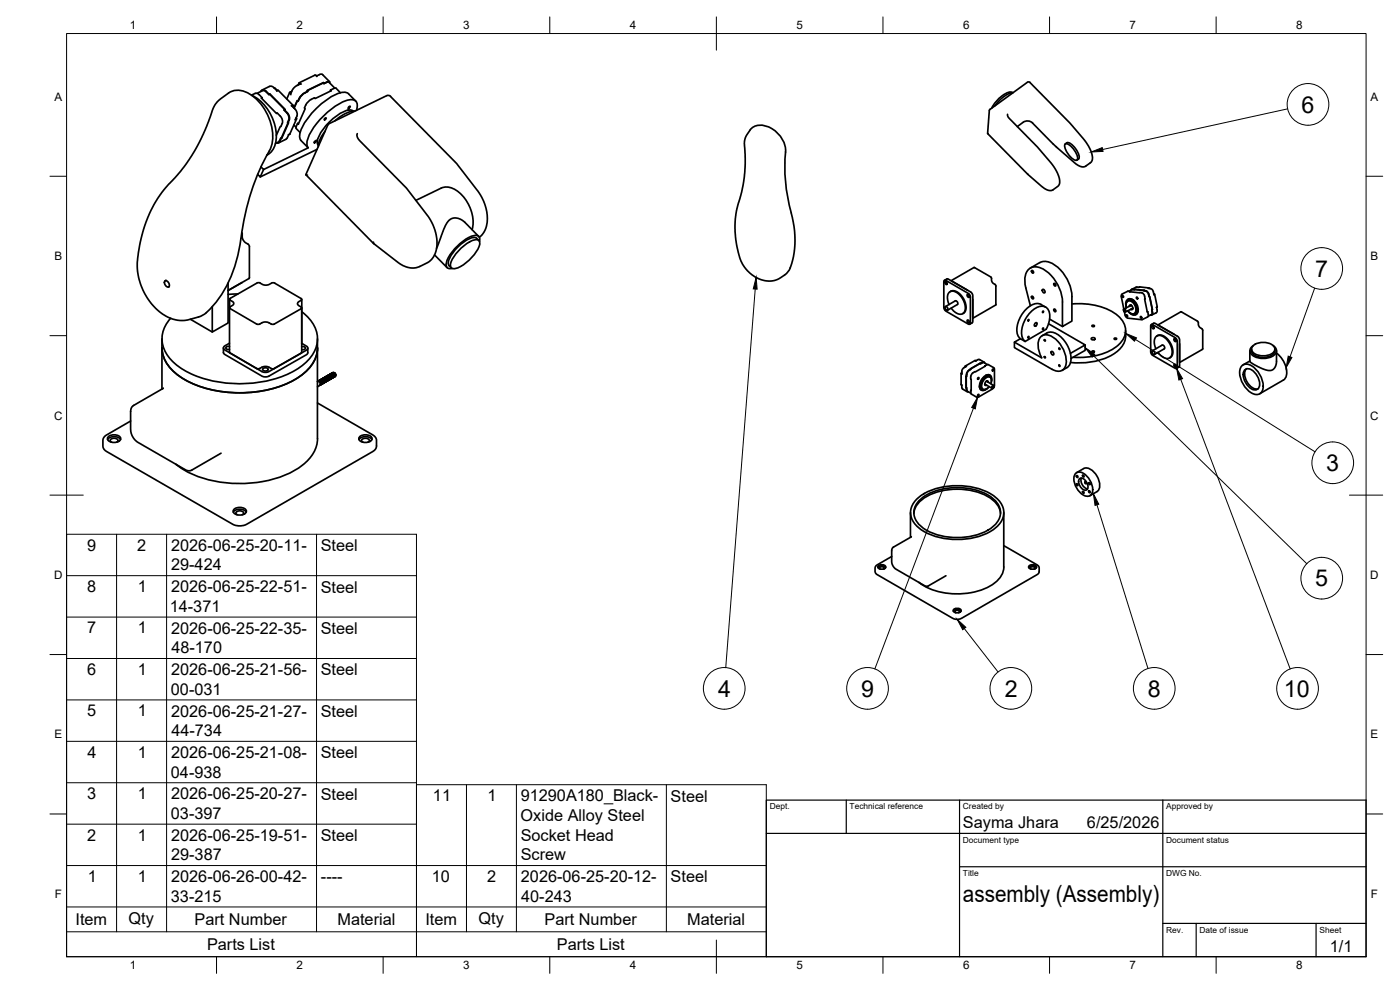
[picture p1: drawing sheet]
<svg xmlns="http://www.w3.org/2000/svg" width="420mm" height="297mm" viewBox="0 0 420 297" stroke-linecap="round" stroke-linejoin="round" font-family="sans-serif">
<!-- layer: Visible -->
<g fill="none" stroke="#000" stroke-width=".51">
<path d="M75.5 28.6l1.3-.6a2.55 2.55 0 0 1 1.9 1.3l-.2 .2M75.6 28.6a13.9 13.9 0 0 1 7 14.6 5.1 5.1 0 0 1-2.5 3.3M77.1 28l1.9-.8a2.32 2.32 0 0 1 1.7 1.2l.1-.1M78.3 27.5v-.1a.88 .88 0 0 1 .8-.5 .88 .88 0 0 1 .8 .5l.9 .9 .2-.1 4.6 4.6-.3 .1a2.77 2.77 0 0 1 1.1 4l.2-.1-2 4.7-.8 1.2-.8 .2M78.7 29.3l-.3 .1 4.6 4.7 .2-.2a2.79 2.79 0 0 1 1.1 4l-.2 .1-1.2 2.6M78.7 27l2.3-1.1 .9 .2 1.2 1.1 .4-.1 4.4 4.5-.1 .4M80.9 28.3l4.5 4.6M81 28.2l-.3 .2M82.3 26.4l.9 .7M83.1 27.2v.1M85.3 32.9a3.2 3.2 0 0 1 1.1 4M86.4 36.9l-1.8 4.6"/>
<path d="M87.4 31.7l1.4 1.3 .4 1v.7l-.7 1.3M87.5 27.6l-.6 .2-.8 1.9M87.5 27.4l-.1 .1M88.2 37.5l.6 .7M88.9 35.4l.1 .3-2 4.5M89.3 30.2l-1 2.3M89.3 37l-.5 1.4 1.3 1.4M89.6 25.3v.1M90.1 25.2l-1.3 .7-.8 .7-.8 1.5 .1 .3M90.1 25.2h.3M90.1 25.2h.1M91.5 27.9l-1.1 .9-1 1.6"/>
<path d="M92.4 27.4l-.9 .5M95 22.8l1.1-.5h.5l2.3 2.2M95.1 23l-.5-.5-4.8 2.3-.3 .7M97 24.9l.3 .1M97 24.8l-4.8 2.4M97.5 35.5l.3-.1a.38 .38 0 0 1-.1 .4 .38 .38 0 0 1-.4 0zM97.6 39.4l-1.6 2.5-.5 2.1M98 24.7l-.8 .4M98 24.7h.7l1.8 1.7M98.4 37.6l-6.6 14.8 .5 .1M98.4 37.5l.2-.3 17.5-8.5h.9l20.1 20.4 6.3 8.2 1.4 2.3 1 2.7 .4 2.5v2.2a6 6 0 0 1-2.4 4.2M98.9 24.9l.1-.3-.4-.2-1.3 .6-.3-.2-4.8 2.3 .2 .3-1.7 1-.7 .7-.6 1.3-.2-.2-1 2.2"/>
<path d="M99.2 27l1.5-.6 1.5 1.4M99.3 27.3l-.1-.3 .2 .2-4.8 2.4-.3-.2-1.7 1-.8 1.1-.4 .9 .2 .2-2.1 4.7-.2-.3 .3 .2M104.4 32.7l.3 .3M104.7 32l.3-.1a.38 .38 0 0 1-.1 .4 .38 .38 0 0 1-.4 0zM106 33.3a3.4 3.4 0 0 0-3.7 .6 16 16 0 0 0-7 8.3v1l.2 .4M106.5 33.3l-1.4 .2-1.5 .6-3.1 2.2M106.8 30.4l-2.2-2.3a4 4 0 0 0-4.3 .5 22.8 22.8 0 0 0-10.2 10.9 2.74 2.74 0 0 0 .2 2.6l2.2 2.3-13.4 6.5-.8-.8M107 33.1a2.1 2.1 0 0 0-.9-3.1 10.1 10.1 0 0 0-7.1 3.1 19.8 19.8 0 0 0-6.9 9.5l.1 1.3 .3 .5M296.4 40l.2 .1M302.4 34.3l.4 1.1 8.5 8.7 4.8 5.7 .9 1.5 .9 2.1 .1 1.5-.5 1-2.1 1.3-1.4-.3-1.2-.8-4.3-3.8-12.1-12.2M303.9 27.8a2.91 2.91 0 0 0-3.1 .9l-2.1 2.1-1.1 1.6M304.1 27.8l-1.2 .3-1.8 1-2.5 2.7"/>
<path d="M305.3 38a4 4 0 0 1 3.2-1.7l1.4 .6 6.6 6.7 6.6 5.7 1.1 .6 1.1 .2 2.3-1.6 .3-1-.2-1.4-.6-1.5-1.6-2.5-4.4-5.2-12.2-12.3-.5 .1-11.4 8.2-.6 7.1M79.1 50.9l-1 2.2-.8-.8M80.1 46.5v.1M80.8 45.3a12.6 12.6 0 0 0-1.2-12.2 10.5 10.5 0 0 0-8.7-6 7.8 7.8 0 0 0-4.7 2.6l-1.1 .9-.9 1.5-3.2 8.2-3.4 6.3-3.2 4.6-5.9 6.6-3.2 5.3-2.5 6.5-.9 4.2-.7 5v1.9l.4 2.7 1.3 3.7 2.4 3.9 2.5 2.5 3 1.8 3.3 .9 2.2-.2 4.3-1.3a28.3 28.3 0 0 0 9.9-14.8 94.6 94.6 0 0 0 2.7-13.9 66.4 66.4 0 0 1 7.6-20.7M83.5 42.7l-.8 .4M84.2 41.5l-.7 1.1M84.5 41.4l-.2 .2M86.6 40.4h.1M86.6 40.4l-.7 1.3-2.3 1.2M86.9 40.2h.1M87 40.2l-.4 .2M91.8 52.5l20.3 20.6"/>
<path d="M94.5 42.4l.3-.1a.38 .38 0 0 1-.1 .4 .38 .38 0 0 1-.5 0zM94.9 42.1l.3 .3M95.1 44.8l-17 8.3M107.2 40.1v.9l.5 .9 14.2 14.4 6.7 8.8 1.3 2.2 .7 1.9 .5 2.4v1.8l-.6 2.8-1.4 2-3.4 1.9-2.2 .3-1.6-.3-1.9-1-7.8-6-.1-.4M132.4 56.5l-7.6 3.6M132.4 56.4a5.6 5.6 0 0 1 6.4 2.4 11.5 11.5 0 0 1 2.9 10.1M308.4 52.2l.1 .1M319.7 43.2a2.49 2.49 0 0 1 2.5 1.5l1.1 2.2a.84 .84 0 0 1-.3 1.2 5.5 5.5 0 0 1-3.5-4.6zM319.7 43.2a1.26 1.26 0 0 1 2.1 .3l1.8 2.4a1.4 1.4 0 0 1-.4 2.2M72.6 69.8l.3 2.1 .5 .7 1 .6M74.4 73.2l.4 .8v9.5l-6.3 3.7 4-2.4M130.4 76.5l3.8 3.8"/>
<path d="M134.8 79.7l.6 .7M137.9 74.9l2.3-1.9a4.4 4.4 0 0 1 3.3-1 1.43 1.43 0 0 1 .3 2 12.9 12.9 0 0 1-7.1 6.6 1.08 1.08 0 0 1-1.2-.2 1.08 1.08 0 0 1-.3-1.1l.9-2.2zM143.7 70.9l-4.4-4.3-1.9-1.1a3.3 3.3 0 0 0-3.9 2.6l-2.5 6.4M143.7 72.2a2.11 2.11 0 0 0-3.2-.4 12.1 12.1 0 0 0-6 7.1l.3 .8M143.9 72.4a1.28 1.28 0 0 0-.2-1.5 1.28 1.28 0 0 0-1.5-.2 14.3 14.3 0 0 0-8.3 8.1 1.28 1.28 0 0 0 .3 1.5 1.28 1.28 0 0 0 1.5 .2M237.5 63.9a52 52 0 0 1-1.7-19.1 8.2 8.2 0 0 0-8.3-7.2 4.7 4.7 0 0 0-3.5 3l-.6 2 .2 3.2a46.4 46.4 0 0 1-2.6 17.4l-.4 4.3 .2 4.3 1.2 5.5 1 2.2 2.3 2.6 1.4 1 1.8 .8 1.6 .4h1.4l1.3-.2 1.3-.7a6.4 6.4 0 0 0 3.8-5.3 28 28 0 0 0-.5-14.2M49.4 84.4l.6-.2 .5 .5 .3 .8-.1 .6h-.5l-.5-.4-.3-.6zM49.8 84.1l-.2 .2M50.8 86l-.2 .1M57.1 95.8l6.6 3.8M68.5 84.9v12l-4.8 2.7v-7.6M68.9 92.3v13.5l8.1 4.8"/>
<path d="M68.9 89.8v2.4M71.4 88.2l-2.9 .1M72.6 84.8h.1M78.1 84.9l.9 .5 .9 .2 2.3-.7 8.2 4.7 .1 .4-.1 .1M78.1 84.9h-1l-8.2 4.8 1.2 1.3-.2 .6-1 .6 .2 .4 7.9 4.6M90.4 92.1l.1 .4-.1 .1-8.1 4.6-.7 .1-1.7-.7-1 .1-1.2 .6-.7-.1M90.4 90.1l-.9 .5-.2 .5 .2 .5 .9 .5M90.6 89.9l-.1 16-8.4 4.8h-.5l-1.7-.8-1 .2-.9 .5M90.6 93.5a9.8 9.8 0 0 1 4.4 10.2 13.8 13.8 0 0 1-7.8 8.1 36.7 36.7 0 0 1-32.1-.8 11.5 11.5 0 0 1-6.5-9.7 9.2 9.2 0 0 1 2.6-5.8M283.4 84.2l.5-.1 7.1 4.3 .2 .6v8l-.2 .3-.4-.1-6.7-3.8-.5-.5-.1-.6zM283.4 84.1l1.1-.4 6.8 3.9 .5 .5 .2 .6v7.8l-.2 .4-.8 .4M283.6 92.3l.1 .5 .4 .3"/>
<path d="M283.6 84.5l.5 .2v.7l-.4-.3zM283.7 92h.4l.3 .4 .1 .5-.2 .2-.6-.4zM283.7 92l3-1.7 .6 .3 .1 .7-3 1.8M284.8 91.4l-.3-1.1-.1-1.4 .3-1 .6-.5h1l1 .5 1.6 1.7 .5 1.2 .3 1.4-.1 1.1-.6 .8-.6 .2-.9-.1-1.2-.8-.8-.9M285.1 87.5l.9-.3 1.1 .3 1.1 .8 1 1.3 .5 1.2 .2 1.6-.2 1-.8 .7M285.6 84.3l4.7 2.8M290.3 88.4l.5 .1v.7l-.4-.2zM290.3 96.1l.5 .1v.7l-.5-.3zM292 89.8v5.6M297.6 83.6l.2 1.1 .9 .7 .2 .4M297.6 83.5l-.3-.4-4.9-2.9-7 4M298.8 91.5l-6.8 4"/>
<path d="M298.9 85.8v5.5M298.9 91.3l-.1 .2M308.6 95.9l.2 .2-.3 .2zM309.2 80.4l2.9-1.6a4.9 4.9 0 0 1 5.4 1.4 12.6 12.6 0 0 1 4.2 8.8v7.3l-2.8 1.7v-7.4a11.9 11.9 0 0 0-7-10.3 3.3 3.3 0 0 0-4.3 3.4l.1 1.8 1.5 6.2M309.6 81.2l.4 .1 .1 .6-.4-.1zM309.6 88.9l.4 .1 .1 .6-.4-.1zM310.6 97l.4-.2 .2 .3-.2 .5-.4 .3-.2-.3zM312.8 86.9l.6 .1 .2 .8-.6-.1zM313 93.4l.1 .2-.2 .2zM313 98.4l.1 .3-.2 .1zM313.8 92.2a4 4 0 0 0-6.1 .8 8.2 8.2 0 0 0-2.2 7.6l.7 1M314.2 99.9l-1.4 .8"/>
<path d="M314.2 99.9a4 4 0 0 1 4.8 1.8 8 8 0 0 1 2.1 7.7l-.9 .9M314.7 97.1l11 6.4-4.5 2.5M315 95.7l3.9 2.3M316.3 92.8l.4 .1 .1 .6-.4-.1zM316.3 85.1l.4 .1 .1 .6-.4-.1zM321.7 91.2a19.3 19.3 0 0 1 13.8 3.5 5.5 5.5 0 0 1-.6 9.4 19.6 19.6 0 0 1-12.9 3.1M327.7 97.7l.5-.1 .3 .2-.5 .2zM337.2 93.1v-.3a.43 .43 0 0 1 .6 .2 .43 .43 0 0 1-.2 .6l-.2-.1M337.3 92.8l.4 .2v.5l-.4-.2zM337.4 92.9l.2 .2v.3l-.3-.2zM337.4 93.5h.1M337.4 93.5l.3 1.3 .6 .6 4.3 .5 2-1-.1-1.3"/>
<path d="M337.5 93l-.1 .2h.2M337.8 99.2a7.4 7.4 0 0 1-5 7.8 21.9 21.9 0 0 1-11.5 1.8M337.9 91.6a1.22 1.22 0 0 1 .7-1.4 1.22 1.22 0 0 1 1.5 .5 2.42 2.42 0 0 1 .4 3.4 1.3 1.3 0 0 1-1.5-.3M338 92.3a1.25 1.25 0 0 1 0-1.5 1.25 1.25 0 0 1 1.5-.4 2.56 2.56 0 0 1 1 3.6 1.47 1.47 0 0 1-2-.7 1.79 1.79 0 0 0 2.8 .8 3.3 3.3 0 0 0-2.1-4.5 1.52 1.52 0 0 0-1.3 2.1l.1 .7M338.8 90.1l-.3 .1M338.8 90.1a2.42 2.42 0 0 1 2.2 1.3 2.42 2.42 0 0 1-.2 2.6l-.4 .2M338.9 91.9v-.2a.68 .68 0 0 1 .9 .3 .68 .68 0 0 1-.3 .9l-.2-.1M339 93.8h.1M339.2 87.5l-.8-.1-1.9 1.1 .8 4.2M339.2 87.6l3.4 .2M339.3 91.6v.2M339.5 91.6l-2.2 1.1"/>
<path d="M339.5 91.6h.1M339.6 91.7l-.3-.1-.3 .2M339.7 92.7h.2M339.9 86.8l3.4 .4a1.56 1.56 0 0 1 1.6 1.8l1 3.9h-.2l.2 1.2-.5 .5M339.9 86.8l-.5 .3M339.9 92.5l-2.1 1.1M340 92.5h-.1M340 92.4l-.2 .3h-.3M340.3 90.2a1.25 1.25 0 0 0-1.3-.5 1.25 1.25 0 0 0-1 1.1M340.4 86.9h-.7l-1 .5M340.6 86.8l-.2 .1M340.6 86.9l3.2 .4"/>
<path d="M341.6 92.8a1.25 1.25 0 0 1-.5 1.4 1.25 1.25 0 0 1-1.4 0M341.8 86.2h.1M342.6 87.8l.6 .4 .3 .7 .8 4.7M343.8 87.3l.8 .7 .3 1M344.6 86.5l.8 .1 .5 .4 .3 1.5M345 89l.9 3.9M345 86.6l-2.9-.5h-1l-1.5 .7M345.3 94.5l.1 .1M345.4 97.5l.6-.1 6.7 3.9 .4 .4 .2 .6v7.9l-.2 .4-7.2-4-.3-.4-.3-.6zM345.5 97.4l1.1-.4 7.2 4.3 .2 .6v8l-.9 .6M345.5 94.4l-.9 .5M345.7 92.9l.1 .7"/>
<path d="M345.7 97.8l.5 .2 .1 .6-.5-.2zM345.8 93.6l-.2 .8M345.8 92.9h-.1M346.3 88.2l.2 .1 .8 3.8-.2 .2 .2 1.1-.3 .4-1.4 .7M347 92.2l.1 .1M347.6 97.6l4.8 2.7M359.3 96.3l-4.8-2.8-7 4M359.4 96.3l.2 .5M359.6 96.8l.3 1.2 .9 .7 .1 .4 .1 5.5M48.6 101.7v15M48.6 104.4a10.9 10.9 0 0 0 5.5 8.7 35.6 35.6 0 0 0 27.9 3.5 19 19 0 0 0 12.5-8.6l.7-2.4 .1-1.2M49 116.4l-9.4 5.7-.4 1.4v5.9l.5 1.4 .7 1.1 1 .8 14.3 8.3 .9 .3 .9-.2 8.8-5.1"/>
<path d="M67.1 104.4v1.4l.3 .5 11.3 6.6 .7 .2 1.3-.2 11.2-6.4 .5-.6v-1.5M68.9 103l-1.7 1-.1 .4 .2 .5 11.3 6.6 .8 .2 1.2-.2 11.5-6.5 .3-.5-.1-.4-1.7-1.1M68.9 103.9l-.7 .1-.4 .3 .3 .5h.8M77 110.6h1M79 110.5l1.1-.1a.49 .49 0 0 1 .4 .7 .49 .49 0 0 1-.8 .2h-.4a.41 .41 0 0 1-.4-.3 .41 .41 0 0 1 .1-.5zM90.6 104l.8 .1 .3 .3-.4 .4-.7 .1M90.6 103.2v.1M95.3 101.7v29.9a11.2 11.2 0 0 1-6.4 9.3 36.2 36.2 0 0 1-33.8 0l-2.4-1.7M95.3 114.5h.1M95.3 114.4v.1M95.4 114.4l.4 .1 .4 .4v.4l-.1 .2v-.4a.71 .71 0 0 0-.7-.7zM95.4 114.4l.7 .4 .1 .7"/>
<path d="M95.4 114.4h.1M95.7 114.3l.2-.1 .5 .3 .2 .5-.2 .3M95.7 114.2l.7 .3 .2 .5-.1 .3M95.7 114.2h.1M95.8 114.2l.3-.1 .5 .4 .2 .5-.3 .3M95.9 114.1h.1M95.9 114.1l.5 .1 .2 .3v.7M96 114.1l.3-.1 .4 .3 .2 .6-.2 .3M96 114.6l.2 .4M96 115.6l-.7 .4M96.1 114l.4 .1 .3 .3v.7M96.1 114l.4-.1 .4 .3 .2 .4-.2 .5"/>
<path d="M96.2 114.5l.2 .4M96.2 115.5h-.1M96.2 113.9h.1M96.2 113.9l.7 .4 .1 .7M96.3 113.9l.3-.1 .4 .3 .2 .5-.2 .4M96.3 115.4l-.1-.8-.7-.3h.4l.4 .4 .1 .6-.2 .2M96.3 114.4l.3 .4M96.3 115.4h.1M96.4 113.8h.3l.4 .4 .1 .7M96.5 113.8l.3-.1 .4 .3 .2 .5-.2 .4M96.5 115.3h.1M96.5 114.3l.2 .4"/>
<path d="M96.5 113.7h.1M96.6 113.7l.6 .3 .2 .5-.1 .3M96.6 113.7h.4l.4 .2 .2 .6-.2 .3M96.6 115.2h.1M96.7 114.2l.2 .4M96.7 113.7l.7 .2 .2 .6-.1 .2M96.8 113.6l.3-.1 .4 .3 .2 .6-.2 .3M96.8 114.1l.2 .4M96.9 113.5l.4 .1 .3 .3v.7M97 113.5l.3-.1 .4 .4 .2 .4-.2 .4M97 114l.2 .4M97 113.5l.4-.1 .4 .4v.8"/>
<path d="M97.1 113.4l.4-.1 .4 .3 .2 .5-.2 .4M97.2 113.9l.2 .4M97.2 114.9h-.1M97.2 113.4l.7 .3 .2 .4-.1 .4M97.3 113.3l.3-.1 .4 .3 .2 .5-.2 .4M97.3 114.8v.1M97.3 113.8l.3 .4M97.4 113.3l.6 .2 .3 .5-.2 .3M97.5 113.2l.3-.1 .4 .4 .2 .6-.2 .2M97.5 113.8l.2 .4M97.5 114.7v.1M97.5 113.2h.1"/>
<path d="M97.6 113.2h.4l.3 .4v.7M97.6 113.1h.4l.4 .3 .2 .5-.2 .3M97.6 113.7l.3 .4M97.6 114.6v.1M97.7 113.1h.4l.3 .3 .1 .8M97.7 113.1h.1M97.8 113h.3l.4 .2 .2 .5-.2 .4M97.8 113.6l.2 .4M97.9 113l.7 .3 .1 .4-.1 .4M98 114.5h.1M98 113.5l.2 .4M98.1 112.8h.3l.4 .3 .3 .4-.3 .4"/>
<path d="M98.1 114.3v.1M98.1 113.4l.3 .4M98.2 112.8h.1M98.2 112.8l.7 .3 .2 .4-.1 .4M98.3 112.7h.4l.3 .3 .2 .6-.2 .2M98.3 113.3l.3 .4M98.3 114.3h.1M98.4 112.7l.6 .2 .3 .6-.2 .3M98.4 112.7h.1M98.4 112.7l.4-.1 .4 .3 .2 .4-.2 .4M98.5 113.2l.2 .4M98.5 114.2h-.1"/>
<path d="M98.5 112.6h.1M98.5 112.6l.5 .1 .3 .3v.7M98.6 112.6l.4-.1 .4 .3 .1 .4-.1 .4M98.6 113.1l.3 .4M98.7 112.5h.3l.4 .3v.8M98.8 114v-.8l-.8-.3 .5 .1 .3 .3 .1 .5-.2 .2M98.8 113l.2 .4M98.8 112.4l.7 .3 .1 .8-.1-.8-.4-.3-.3 .1M98.9 113.9h.1M99 112.4l.3-.1 .4 .3 .2 .5-.2 .3M99 112.9l.2 .4M99 112.3l.7 .3 .2 .5-.1 .3"/>
<path d="M99 112.3h.1M99.1 112.3l.3-.1 .5 .4 .2 .5-.3 .3M99.1 112.8l.3 .4M99.2 112.2h.1M99.2 112.2l.5 .1 .2 .3v.7M99.3 112.2l.3-.1 .4 .3 .2 .4-.2 .4M99.3 113.7h.1M99.3 112.7l.2 .4M99.4 112.1l.7 .4v.7M99.4 112.1h-.1M99.4 112.1l.4-.1 .4 .3 .2 .5-.2 .4M99.5 112.6l.2 .4"/>
<path d="M99.5 112l.7 .3 .2 .4-.1 .4M99.6 112.5l.3 .4M99.7 111.9l.7 .4v.7l.1-.3-.2-.5zM99.8 111.9l.3-.1 .4 .3 .2 .5-.2 .4M99.8 112.4l.2 .4M99.8 111.8h.1M99.9 111.8h.3l.4 .4v.7M99.9 113.3h.1M99.9 112.3l.3 .4M100.1 111.8l.4 .2 .2 .6M100.1 112.2l.3 .4M100.1 113.2h.1"/>
<path d="M100.3 112.1l.2 .4M100.3 111.9l.5 .6M100.5 112l.2 .4M100.6 112.9h.1M100.7 112.9h-.1M100.8 112.5h.1M288.6 115.6h.1M288.6 111.9l-.2 .1v3.4l.2 .2 .1 .8 1.6 1.1M289.9 116.3l.2 .1M290 112.9v3.4M290 109.9l-1.1 .8-.3 .6 .1 1M290 116.4l.1 .5"/>
<path d="M290.1 116.9l.2 .5 1 .6M290.8 111.1l-.5 .5-.3 1.4-.1-.1v3.4l.2 1 .5 .2M290.8 111.1l-.6 .9-.2 1M291.3 110.8l-.5 .3M292 111.8l-.5 .6-.2 .7 .2 4M292.8 108.3l1-.5 1.6 .9M292.9 108.3h.1M292.9 108.3l-.3-.1-2.9 1.6v.3M293.9 115.8a1.05 1.05 0 0 0 1.5 1.1M294.2 109l-2.9 1.7M294.2 109.1h.1M294.3 109.1l.9-.4 1.1 .7"/>
<path d="M294.6 116.7l.3 .1M295.6 108.9l-.5-.3-.9 .4-3.4 2.1M295.6 109.8l.9-.4 1.9 1.2v5.1l-.1 .6-.5 .4-4.4 2.5-2-1.1-.1-1M295.6 109.9l-3.6 1.9M295.7 112.7a1.05 1.05 0 0 1 1.8 .7M295.8 115.4h-.2M296 115.5l-.4-.3 2.1 1.3M296 114.4l2.2 1.2M296 114.4l.5 .2M296.2 114.3v.2M296.6 114.7v-.2a.68 .68 0 0 0-.9 .3 .68 .68 0 0 0 .2 .9l.2-.1M297.1 113a1.94 1.94 0 0 0-2.8 1.6l-.1 .5a1.36 1.36 0 0 0 .4 1.5"/>
<path d="M297.3 115.1a1.23 1.23 0 0 0-.7-2 2.72 2.72 0 0 0-1.7 3.6 1.38 1.38 0 0 0 1.9-.7M297.5 114.7l.1-.5a1.31 1.31 0 0 0-.7-1.8 1.31 1.31 0 0 0-1.7 .7 3.2 3.2 0 0 0-.9 3.8 1.61 1.61 0 0 0 2.3-.6M297.5 114.1a1.04 1.04 0 0 0-.6-1.2 1.04 1.04 0 0 0-1.3 .5 2.44 2.44 0 0 0-.7 3.4l1.2-.1M297.9 115.9l.3-.1 .1 .2-.4 .5zM298 115.9l.1 .3h-.2M298 116.4v.1M298.1 115.9l.1 .3-.3 .1zM298.3 116l-.1-.4-.4 .2-.1 .7h.3M306.2 101.6l1.5 .9 6.3-3.7a5.7 5.7 0 0 0 .3-6.3 3.2 3.2 0 0 0-4.5 .7 8.3 8.3 0 0 0-2.9 8.2l.8 1M306.2 101.6l-1.8 1.1 8.2 4.7a6 6 0 0 1-.3-6.4 3.2 3.2 0 0 1 4.5 .8 8.5 8.5 0 0 1 2.9 8.2 2.47 2.47 0 0 1-3.9 .8l-11.4-6.5v-1.6M308.6 101l.2 .2-.3 .2zM313.5 101.9l.2 .4z"/>
<path d="M313.5 107l.2 .4zM315.5 105.5l.6 .2 .1 .7-.6-.1zM317.8 109.5l.3 .4zM317.8 104.4l.3 .5zM320.2 110.3l-1.4 .8M325.7 103.5v1.6l-4.3 2.5M327.6 101.4l.6-.1 .5 .4-.8 .3-.4-.3zM327.7 105.4l.5-.1 .3 .2-.5 .2zM334.4 101.6l.4-.2 .3 .3-.5 .2zM345.7 105.5v.6l.5 .2M345.8 105.3h.3l.4 .4-.1 .7-.6-.4zM345.8 105.3l3-1.8 .6 .4v.8l-3 1.7"/>
<path d="M346.9 104.6l-.5-1.8 .4-1.6a2.22 2.22 0 0 1 3.4 .7l.9 1.3 .6 1.4 .1 1.4-.4 1-.7 .5h-1l-1.3-.7-.9-1.1M347.2 100.8l.7-.3 1.1 .2 1.2 .9 .9 1.1 .7 1.5 .2 1.6-.3 1.1-.7 .5M352.3 109.4l.5 .1 .1 .7-.4-.2zM352.3 101.7l.5 .1 .1 .7-.5-.3zM354 103.1v5.5M360.9 104.6l-6.9 4.2M372.6 109.8a2.55 2.55 0 0 1 3.6 .4 7 7 0 0 1 2.6 7.1 2.1 2.1 0 0 1-3.2 .6 7.2 7.2 0 0 1-3.3-7.6zM373.6 110.9a2.29 2.29 0 0 1 3.1 1 3.9 3.9 0 0 1 .8 4.8 2.29 2.29 0 0 1-3-1 3.9 3.9 0 0 1-.9-4.8zM374 110.7a3.9 3.9 0 0 0 1.1 5l.5 .4a2.19 2.19 0 0 0 1.9 .6M375.1 105.2l.1 3.4 2.8 1.6 2.7 1 1.2-.2 .9-1.1 .3-1.3v-3.4M375.1 108.3l-2 1.2M375.6 104.8a2.12 2.12 0 0 0 2 2.3 4.4 4.4 0 0 0 4.9-1.4l.1-.5"/>
<path d="M376.1 103.7a1.72 1.72 0 0 0-1 1.7 1.72 1.72 0 0 0 1.2 1.5 5.6 5.6 0 0 0 6.5-.8 1.61 1.61 0 0 0-.7-2.4M376.1 103.7a4.9 4.9 0 0 1 6.3 .4 1.72 1.72 0 0 1-1.5 2.4 4.7 4.7 0 0 1-5.1-1.1 1.32 1.32 0 0 1 .3-1.7zM382.6 104.8v.4M383.1 105.9a7.3 7.3 0 0 1 2.9 7l-.9 1.2-7 4M32.3 131.9a2.58 2.58 0 0 1 3.9 0M32.4 131.1a2.63 2.63 0 0 1 3.8 .3 1.79 1.79 0 0 1-2.5 1.3 1.15 1.15 0 0 1-1.1-.4 1.15 1.15 0 0 1-.2-1.2zM33.5 132.7l-.4-.3a1.19 1.19 0 0 1 .9-1 1.19 1.19 0 0 1 1.2 .4l.2 .4-.5 .5M95.3 120.9l17 9.9 .7 1.2v2l-.2 .6-.9 .9-37.9 21.8-1.8 .5-1.4-.1-1-.4-38.4-22.3-.5-1.1v-1.9l.5-1 7.8-4.7M107.7 131.9a2.58 2.58 0 0 1 3.9 0M107.9 131.1a2.63 2.63 0 0 1 3.8 .3 1.79 1.79 0 0 1-2.5 1.3 1.15 1.15 0 0 1-1.2-.4 1.15 1.15 0 0 1-.1-1.2zM109 132.7l-.4-.3a1.19 1.19 0 0 1 .8-1 1.19 1.19 0 0 1 1.2 .4l.2 .4-.4 .5M70 153.7a2.58 2.58 0 0 1 3.9 0"/>
<path d="M70.2 152.9a2.63 2.63 0 0 1 3.7 .3 1.79 1.79 0 0 1-2.5 1.3 1.15 1.15 0 0 1-1.1-.4 1.15 1.15 0 0 1-.1-1.2zM71.2 154.5l-.4-.4a1.19 1.19 0 0 1 .9-.9 1.19 1.19 0 0 1 1.2 .3l.2 .4-.4 .6M273.2 153.8v7.4M274.3 154a7.8 7.8 0 0 1 5.7-5.9 19.9 19.9 0 0 1 17.8 1.8 6 6 0 0 1 2.5 4.1M275.2 149.7a19.1 19.1 0 0 1 15.1-3.8 14.9 14.9 0 0 1 9.8 4.6 5.4 5.4 0 0 1-1.8 8.2 21.1 21.1 0 0 1-22.1 0 5.5 5.5 0 0 1-1-9zM276.1 150a18.8 18.8 0 0 1 16.7-3 9.8 9.8 0 0 1 7.3 5.5 5.8 5.8 0 0 1-3.6 6.6 20 20 0 0 1-19.5-.7 5.1 5.1 0 0 1-.9-8.4zM301.2 153.8l.1 16.3a7.3 7.3 0 0 1-4.7 6 21.7 21.7 0 0 1-20-.8l-.9-.6M322.9 142a2.54 2.54 0 0 1 3.3 .9 5.2 5.2 0 0 1 1.4 5.3 1.95 1.95 0 0 1-3.1-.1 5.5 5.5 0 0 1-1.9-5.7zM324 143.6a1.79 1.79 0 0 1 2.3 1.5 1.08 1.08 0 0 1 .2 1.4 1.08 1.08 0 0 1-1.4 .4 2.61 2.61 0 0 1-1.1-3.3zM324.5 143.4a2.72 2.72 0 0 0 1.9 3.3M325.2 140.6l-2.1 1.2M325.2 140.6a3.5 3.5 0 0 1 4 2.3 3.5 3.5 0 0 1 0 4.6l-2.1 1.2"/>
<path d="M263.5 170.3a1.55 1.55 0 0 1 2.3 0M263.5 169.9a1.47 1.47 0 0 1 2.3 .2 1.38 1.38 0 0 1-2.4 0zM264.2 170.8l-.2-.1a.62 .62 0 0 1 .6-.7 .62 .62 0 0 1 .7 .7l-.2 .1M273.5 161l-5.7 3.5-.2 .6v3.5l.6 1.6 .7 .6 9 5.1h.6l5.4-3.2M301.2 163.7l10.3 5.9 .4 .7-.1 1.6-.6 .5-22.6 13.1-1.2 .3-1.5-.3-23-13.3-.3-.7v-1.1l.3-.7 4.7-2.7M308.7 170.3a1.55 1.55 0 0 1 2.4 0M308.8 169.9a1.47 1.47 0 0 1 2.3 .2 1.38 1.38 0 0 1-2.4 0zM309.5 170.8l-.2-.1a.62 .62 0 0 1 .6-.7 .62 .62 0 0 1 .6 .7l-.2 .1M286.1 183.3a1.55 1.55 0 0 1 2.3 0M286.2 182.9a1.47 1.47 0 0 1 2.3 .3 1.38 1.38 0 0 1-2.4 0zM286.8 183.8l-.2-.1a.62 .62 0 0 1 .7-.6 .62 .62 0 0 1 .6 .6l-.2 .1"/>
<circle cx="337" cy="88.9" r=".23"/>
<circle cx="338.2" cy="94.7" r=".23"/>
<circle cx="341.3" cy="89.4" r=".23"/>
<circle cx="342.5" cy="95.2" r=".23"/>
<circle cx="293.6" cy="113.6" r=".23"/>
<circle cx="293.6" cy="118.6" r=".23"/>
<circle cx="298" cy="111" r=".23"/>
<circle cx="323.2" cy="145.5" r=".25"/>
<circle cx="323.2" cy="143" r=".25"/>
<circle cx="325.1" cy="147.7" r=".25"/>
<circle cx="325.1" cy="142.9" r=".25"/>
<circle cx="325.8" cy="144.9" r=".25"/>
<circle cx="326.9" cy="145.1" r=".25"/>
<circle cx="326.9" cy="147.6" r=".25"/>
</g>
<circle cx="96.9" cy="113.5" r=".25" fill="#000"/>
<!-- layer: BORDER -->
<g fill="none" stroke="#000" stroke-width=".3">
<path d="M20 10.1h390v276.9h-390zM65 5.1v5M115 5.1v5M165 5.1v5M215 5.1v10M265 5.1v5M315 5.1v5M365 5.1v5M15 52.9h5M410 52.9h5M15 100.7h5M410 100.7h5"/>
<path d="M15 148.6h10M405 148.6h10M15 196.4h5M410 196.4h5M15 244.2h5M410 244.2h5M65 287v5M115 287v5M165 287v5M215 282.1v9.9M265 287v5M315 287v5"/>
<path d="M365 287v5"/>
</g>
<!-- layer: TITLEBLOCK -->
<path d="M230 240.1h180v46.9h-180zM230 250h180M254 240.1v9.9M288 240.1v46.9M349 240.1v46.9M288 260.1h122M349 277.1h61M359 277.1v9.9M395 277.1v9.9" fill="none" stroke="#000" stroke-width=".36"/>
<!-- layer: Parts Lists -->
<g fill="none" stroke="#000" stroke-width=".3">
<path d="M20 160.3h105v126.7h105v-51.6h-105v51.6h-105zM20 172.7h105M35 160.3v119.3M50 160.3v119.3M95 160.3v119.3M20 197.6h105M20 185.2h105M20 210h105M20 234.9h105M20 222.4h105M140 235.4v44.2M155 235.4v44.2"/>
<path d="M200 235.4v44.2M20 259.7h210M20 247.3h105M20 279.6h210M20 272.1h210"/>
</g>
<!-- layer: Balloons -->
<g fill="none" stroke="#000" stroke-width=".3">
<circle cx="392.5" cy="31.3" r="6.3"/>
<circle cx="396.7" cy="80.6" r="6.3"/>
<circle cx="400" cy="138.9" r="6.3"/>
<circle cx="396.7" cy="173.5" r="6.3"/>
<circle cx="217.3" cy="206.5" r="6.3"/>
<circle cx="260.4" cy="206.5" r="6.3"/>
<circle cx="303.4" cy="206.5" r="6.3"/>
<circle cx="346.4" cy="206.5" r="6.3"/>
<circle cx="389.4" cy="206.5" r="6.3"/>
</g>
<!-- layer: 0 -->
<path d="M327.5 45.6l3.3-1.3 .2 1.1zM226.9 83.2l.3 3.6-1.1-.1zM325.7 104.3l2.9 2-.8 .9zM337.8 100l3.3 1.4-.6 1zM353.1 110.5l1.8 3.1-1.1 .4zM386.6 106.9l1.1 .4-1.7 3zM293.4 119.2l-.7 3.5-1.1-.4zM328.1 148.1l1.7 3.2-1.2 .3zM287.3 185.8l2.6 2.4-1 .7z" fill="#000" stroke="#000" stroke-width=".3"/>
<path d="M386.4 32.7l-55.5 12.2M226.7 86.7l-8.9 113.6M394.5 86.5l-7.3 20.5M328.2 106.7l64 62.4M340.8 101.9l53.9 33.7M354.4 113.8l32.8 86.9M292.1 122.5l-29.5 78.2M329.2 151.5l15.3 49.1M289.4 188.6l10.1 13" fill="none" stroke="#000" stroke-width=".3"/>
<g font-size="7">
<text x="390.6" y="33.8">6</text>
<text x="394.7" y="83.1">7</text>
<text x="398" y="141.3">3</text>
<text x="394.7" y="175.9">5</text>
<text x="215.5" y="209.1">4</text>
<text x="258.4" y="209">9</text>
<text x="301.5" y="209.1">2</text>
<text x="344.5" y="209">8</text>
<text x="385.3" y="209">10</text>
<text x="289" y="270.6">assembly (Assembly)</text>
</g>
<g font-size="4.9">
<text x="26.1" y="165.2">9</text>
<text x="41.2" y="165.2">2</text>
<text x="51.4" y="165.3">2026-06-25-20-11-</text>
<text x="96.3" y="165.4">Steel</text>
<text x="51.4" y="171.2">29-424</text>
<text x="26.1" y="177.6">8</text>
<text x="41.3" y="177.6">1</text>
<text x="51.4" y="177.7">2026-06-25-22-51-</text>
<text x="96.3" y="177.8">Steel</text>
<text x="50.9" y="183.6">14-371</text>
<text x="26.1" y="190.1">7</text>
<text x="41.3" y="190.1">1</text>
<text x="51.4" y="190.2">2026-06-25-22-35-</text>
<text x="96.3" y="190.2">Steel</text>
<text x="51.4" y="196">48-170</text>
<text x="26.1" y="202.5">6</text>
<text x="41.3" y="202.5">1</text>
<text x="51.4" y="202.6">2026-06-25-21-56-</text>
<text x="96.3" y="202.6">Steel</text>
<text x="51.3" y="208.4">00-031</text>
<text x="26.1" y="214.9">5</text>
<text x="41.3" y="214.9">1</text>
<text x="51.4" y="215">2026-06-25-21-27-</text>
<text x="96.3" y="215.1">Steel</text>
<text x="51.4" y="220.9">44-734</text>
<text x="26.2" y="227.3">4</text>
<text x="41.3" y="227.3">1</text>
<text x="51.4" y="227.4">2026-06-25-21-08-</text>
<text x="96.3" y="227.5">Steel</text>
<text x="51.3" y="233.3">04-938</text>
<text x="26.1" y="239.8">3</text>
<text x="41.3" y="239.8">1</text>
<text x="51.4" y="239.9">2026-06-25-20-27-</text>
<text x="96.3" y="239.9">Steel</text>
<text x="51.3" y="245.7">03-397</text>
<text x="129.9" y="240.4">11</text>
<text x="146.3" y="240.4">1</text>
<text x="156.3" y="240.5">91290A180_Black-</text>
<text x="201.3" y="240.5">Steel</text>
<text x="156.3" y="246.3">Oxide Alloy Steel</text>
<text x="289" y="248.5">Sayma Jhara</text>
<text x="326.2" y="248.5">6/25/2026</text>
<text x="26.2" y="252.2">2</text>
<text x="41.3" y="252.2">1</text>
<text x="51.4" y="252.3">2026-06-25-19-51-</text>
<text x="96.3" y="252.3">Steel</text>
<text x="156.3" y="252.3">Socket Head</text>
<text x="51.4" y="258.1">29-387</text>
<text x="156.3" y="258.1">Screw</text>
<text x="26.3" y="264.6">1</text>
<text x="41.3" y="264.6">1</text>
<text x="51.4" y="264.7">2026-06-26-00-42-</text>
<text x="96.3" y="264.7">----</text>
<text x="129.6" y="264.6">10</text>
<text x="146.2" y="264.6">2</text>
<text x="156.3" y="264.7">2026-06-25-20-12-</text>
<text x="201.3" y="264.8">Steel</text>
<text x="51.3" y="270.6">33-215</text>
<text x="156.4" y="270.6">40-243</text>
<text x="22.7" y="277.6">Item</text>
<text x="38.6" y="277.1">Qty</text>
<text x="58.4" y="277.6">Part Number</text>
<text x="101.3" y="277.6">Material</text>
<text x="127.7" y="277.6">Item</text>
<text x="143.6" y="277.1">Qty</text>
<text x="163.4" y="277.6">Part Number</text>
<text x="206.3" y="277.6">Material</text>
<text x="62.1" y="285">Parts List</text>
<text x="167.1" y="285">Parts List</text>
<text x="399.1" y="285.7">1/1</text>
</g>
<g font-size="3.5">
<text x="39" y="8.8">1</text>
<text x="89" y="8.8">2</text>
<text x="139" y="8.8">3</text>
<text x="189" y="8.8">4</text>
<text x="239" y="8.8">5</text>
<text x="289" y="8.8">6</text>
<text x="339" y="8.8">7</text>
<text x="389" y="8.8">8</text>
<text x="16.3" y="30.2">A</text>
<text x="411.3" y="30.2">A</text>
<text x="16.3" y="78">B</text>
<text x="411.3" y="78">B</text>
<text x="16.2" y="125.9">C</text>
<text x="411.2" y="125.9">C</text>
<text x="16.2" y="173.7">D</text>
<text x="411.2" y="173.7">D</text>
<text x="16.3" y="221.6">E</text>
<text x="411.3" y="221.6">E</text>
<text x="16.4" y="269.4">F</text>
<text x="411.4" y="269.4">F</text>
<text x="39" y="290.8">1</text>
<text x="89" y="290.8">2</text>
<text x="139" y="290.8">3</text>
<text x="189" y="290.8">4</text>
<text x="239" y="290.8">5</text>
<text x="289" y="290.8">6</text>
<text x="339" y="290.8">7</text>
<text x="389" y="290.8">8</text>
</g>
<g font-size="2.5">
<text x="231" y="242.9">Dept.</text>
<text x="255" y="242.9">Technical reference</text>
<text x="289" y="242.9">Created by</text>
<text x="350" y="242.9">Approved by</text>
<text x="289" y="252.8">Document type</text>
<text x="350" y="252.8">Document status</text>
<text x="289" y="262.9">Title</text>
<text x="350" y="262.9">DWG No.</text>
<text x="350" y="279.9">Rev.</text>
<text x="360" y="279.9">Date of issue</text>
<text x="396" y="279.9">Sheet</text>
</g>
</svg>
